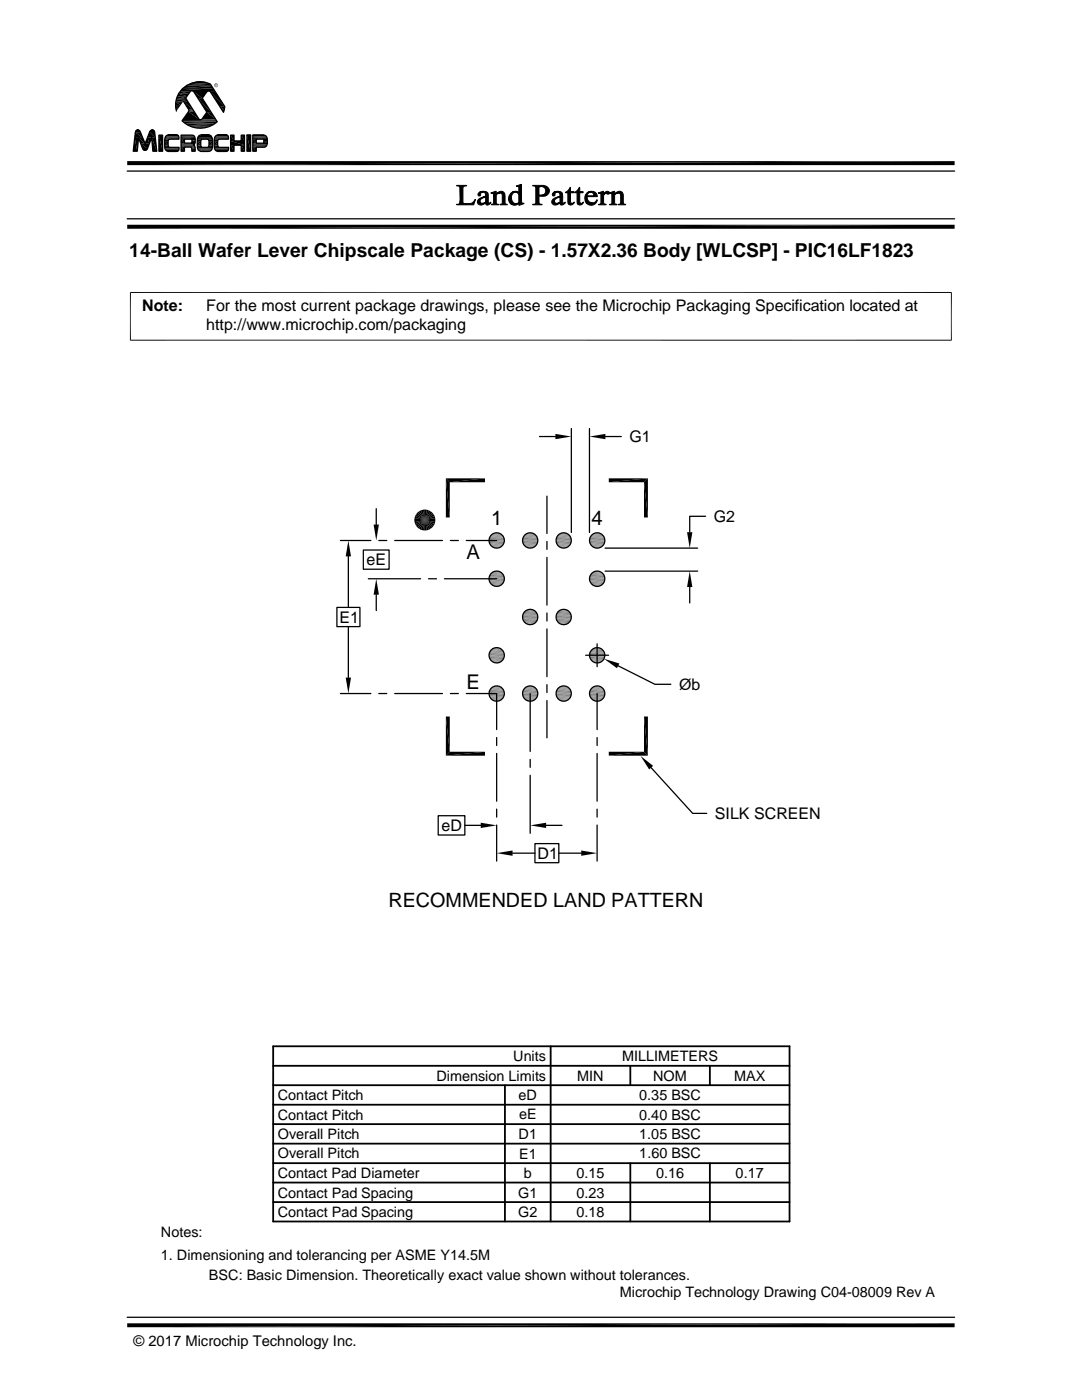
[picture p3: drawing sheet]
<svg xmlns="http://www.w3.org/2000/svg" width="216mm" height="279mm" viewBox="0 0 216 279" stroke-linecap="round" stroke-linejoin="round" font-family="sans-serif">
<g fill="#808080">
<path d="M118.7 106.4h.9z"/>
<path d="M119 106.3l.6 .1z"/>
<path d="M112.1 106.4h.8z"/>
<path d="M112.3 106.3l.6 .1z"/>
<path d="M105.4 106.4h.8z"/>
<path d="M105.6 106.3l.6 .1z"/>
<path d="M98.7 106.4h.8z"/>
<path d="M99 106.3l.5 .1z"/>
<path d="M118.5 106.5l.2-.1 1.1 .1z"/>
<path d="M118.7 106.4l1.1 .1z"/>
<path d="M111.8 106.5l.3-.1 1.1 .1z"/>
<path d="M112.1 106.4l1.1 .1z"/>
<path d="M105.1 106.5l.3-.1 1.1 .1z"/>
<path d="M105.4 106.4l1.1 .1z"/>
<path d="M98.4 106.5l.3-.1 1.1 .1z"/>
<path d="M98.7 106.4l1.1 .1z"/>
<path d="M118.2 106.6l.3-.1 1.6 .1z"/>
<path d="M118.5 106.5h1.3l.3 .1z"/>
<path d="M111.5 106.6l.3-.1 1.6 .1z"/>
<path d="M111.8 106.5h1.4l.2 .1z"/>
<path d="M104.9 106.6l.2-.1 1.6 .1z"/>
<path d="M105.1 106.5h1.4l.2 .1z"/>
<path d="M98.2 106.6l.2-.1 1.6 .1z"/>
<path d="M98.4 106.5h1.4l.2 .1z"/>
</g>
<path d="M98 109h2.2M98 106.7h2.2M104.7 106.7h2.2M104.7 109h2.2M111.4 109h2.2M111.4 106.7h2.2M118 109h2.3M118 106.7h2.3" fill="none" stroke="#808080" stroke-width=".2"/>
<path d="M97.8 106.9h2.6M104.5 106.9h2.6M111.2 106.9h2.6M117.9 106.9h2.6" fill="none" stroke="#808080" stroke-width=".23"/>
<path d="M97.6 107.4h3M97.7 108.5h2.8M97.7 107.2h2.8M104.3 107.4h3M104.4 108.5h2.8M104.4 107.2h2.8M111 107.4h3M111.1 107.2h2.8M111.1 108.5h2.8M117.7 107.4h3M117.7 107.2h2.9M117.7 108.5h2.9" fill="none" stroke="#808080" stroke-width=".25"/>
<path d="M97.6 107.7h3M104.3 107.7h3M111 107.7h3M117.6 107.7h3.1" fill="none" stroke="#808080" stroke-width=".3"/>
<path d="M97.6 108h3M97.6 108.3h3M104.3 108h3M104.3 108.3h3M111 108h3M111 108.3h3M117.6 108h3.1M117.7 108.3h3" fill="none" stroke="#808080" stroke-width=".28"/>
<path d="M97.8 108.8h2.6M104.5 108.8h2.6M111.2 108.8h2.6M117.9 108.8h2.6" fill="none" stroke="#808080" stroke-width=".21"/>
<g fill="#808080">
<path d="M118.2 109.1l1.6 .1h-1.3z"/>
<path d="M118.2 109.1h1.9l-.3 .1z"/>
<path d="M111.5 109.1l1.7 .1h-1.4z"/>
<path d="M111.5 109.1h1.9l-.2 .1z"/>
<path d="M104.9 109.1l1.6 .1h-1.4z"/>
<path d="M104.9 109.1h1.8l-.2 .1z"/>
<path d="M98.2 109.1l1.6 .1h-1.4z"/>
<path d="M98.2 109.1h1.8l-.2 .1z"/>
<path d="M118.5 109.2l1.1 .1z"/>
<path d="M118.5 109.2h1.3l-.2 .1z"/>
<path d="M111.8 109.2l1.1 .1z"/>
<path d="M111.8 109.2h1.4l-.3 .1z"/>
<path d="M105.1 109.2l1.1 .1z"/>
<path d="M105.1 109.2h1.4l-.3 .1z"/>
<path d="M98.4 109.2l1.1 .1z"/>
<path d="M98.4 109.2h1.4l-.3 .1z"/>
<path d="M118.7 109.3l.6 .1z"/>
<path d="M118.7 109.3h.9z"/>
<path d="M112.1 109.3l.5 .1z"/>
<path d="M112.1 109.3h.8z"/>
<path d="M105.4 109.3l.5 .1z"/>
<path d="M105.4 109.3h.8z"/>
<path d="M98.7 109.3l.6 .1z"/>
<path d="M98.7 109.3h.8z"/>
<path d="M118.7 114h.9z"/>
<path d="M119 114h.6z"/>
<path d="M98.7 114h.8z"/>
<path d="M99 114h.5z"/>
<path d="M118.5 114.1l.2-.1 1.1 .1z"/>
<path d="M118.7 114l1.1 .1z"/>
<path d="M98.4 114.1l.3-.1 1.1 .1z"/>
<path d="M98.7 114l1.1 .1z"/>
<path d="M118.2 114.3l.3-.2 1.6 .2z"/>
<path d="M118.5 114.1h1.3l.3 .2z"/>
<path d="M98.2 114.3l.2-.2 1.6 .2z"/>
<path d="M98.4 114.1h1.4l.2 .2z"/>
</g>
<path d="M98 116.6h2.2M98 114.4h2.2M118 116.6h2.3M118 114.4h2.3" fill="none" stroke="#808080" stroke-width=".2"/>
<path d="M97.8 114.6h2.6M117.9 114.6h2.6" fill="none" stroke="#808080" stroke-width=".23"/>
<path d="M97.6 115.1h3M97.7 116.2h2.8M97.7 114.8h2.8M117.7 115.1h3M117.7 114.8h2.9M117.7 116.2h2.9" fill="none" stroke="#808080" stroke-width=".25"/>
<path d="M97.6 115.4h3M117.6 115.4h3.1" fill="none" stroke="#808080" stroke-width=".3"/>
<path d="M97.6 115.6h3M97.6 115.9h3M117.6 115.6h3.1M117.7 115.9h3" fill="none" stroke="#808080" stroke-width=".28"/>
<path d="M97.8 116.4h2.6M117.9 116.4h2.6" fill="none" stroke="#808080" stroke-width=".21"/>
<g fill="#808080">
<path d="M118.2 116.7l1.6 .2h-1.3z"/>
<path d="M118.2 116.7h1.9l-.3 .2z"/>
<path d="M98.2 116.7l1.6 .2h-1.4z"/>
<path d="M98.2 116.7h1.8l-.2 .2z"/>
<path d="M118.5 116.9l1.1 .1z"/>
<path d="M118.5 116.9h1.3l-.2 .1z"/>
<path d="M98.4 116.9l1.1 .1z"/>
<path d="M98.4 116.9h1.4l-.3 .1z"/>
<path d="M118.7 117h.6z"/>
<path d="M118.7 117h.9z"/>
<path d="M98.7 117h.6z"/>
<path d="M98.7 117h.8z"/>
<path d="M112.1 121.7h.8z"/>
<path d="M112.3 121.6l.6 .1z"/>
<path d="M105.4 121.7h.8z"/>
<path d="M105.6 121.6l.6 .1z"/>
<path d="M111.8 121.8l.3-.1 1.1 .1z"/>
<path d="M112.1 121.7l1.1 .1z"/>
<path d="M105.1 121.8l.3-.1 1.1 .1z"/>
<path d="M105.4 121.7l1.1 .1z"/>
<path d="M111.5 121.9l.3-.1 1.6 .1z"/>
<path d="M111.8 121.8h1.4l.2 .1z"/>
<path d="M104.9 121.9l.2-.1 1.6 .1z"/>
<path d="M105.1 121.8h1.4l.2 .1z"/>
</g>
<path d="M104.7 122h2.2M104.7 124.3h2.2M111.4 124.3h2.2M111.4 122h2.2" fill="none" stroke="#808080" stroke-width=".2"/>
<path d="M104.4 123.8h2.8M104.4 122.5h2.8M104.5 124h2.6M104.5 122.2h2.6M111.1 122.5h2.8M111.1 123.8h2.8M111.2 124h2.6M111.2 122.2h2.6" fill="none" stroke="#808080" stroke-width=".23"/>
<path d="M104.3 123h3M104.3 122.7h3M104.3 123.6h3M111 123h3M111 123.6h3M111 122.7h3" fill="none" stroke="#808080" stroke-width=".28"/>
<path d="M104.3 123.3h3M111 123.3h3" fill="none" stroke="#808080" stroke-width=".3"/>
<g fill="#808080">
<path d="M111.5 124.4l1.7 .1h-1.4z"/>
<path d="M111.5 124.4h1.9l-.2 .1z"/>
<path d="M104.9 124.4l1.6 .1h-1.4z"/>
<path d="M104.9 124.4h1.8l-.2 .1z"/>
<path d="M111.8 124.5l1.1 .1z"/>
<path d="M111.8 124.5h1.4l-.3 .1z"/>
<path d="M105.1 124.5l1.1 .1z"/>
<path d="M105.1 124.5h1.4l-.3 .1z"/>
<path d="M112.1 124.6l.5 .1z"/>
<path d="M112.1 124.6h.8z"/>
<path d="M105.4 124.6l.5 .1z"/>
<path d="M105.4 124.6h.8z"/>
<path d="M118.7 129.3h.9z"/>
<path d="M119 129.3h.6z"/>
<path d="M98.7 129.3h.8z"/>
<path d="M99 129.3h.5z"/>
<path d="M118.5 129.4l.2-.1 1.1 .1z"/>
<path d="M118.7 129.3l1.1 .1z"/>
<path d="M98.4 129.4l.3-.1 1.1 .1z"/>
<path d="M98.7 129.3l1.1 .1z"/>
<path d="M118.2 129.6l.3-.2 1.6 .2z"/>
<path d="M118.5 129.4h1.3l.3 .2z"/>
<path d="M98.2 129.6l.2-.2 1.6 .2z"/>
<path d="M98.4 129.4h1.4l.2 .2z"/>
</g>
<path d="M98 131.9h2.2M98 129.7h2.2M118 131.9h2.3M118 129.7h2.3" fill="none" stroke="#808080" stroke-width=".2"/>
<path d="M97.8 129.9h2.6M117.9 129.9h2.6" fill="none" stroke="#808080" stroke-width=".21"/>
<path d="M97.6 131.2h3M97.7 131.4h2.8M97.7 130.1h2.8M117.7 131.2h3M117.7 130.1h2.9M117.7 131.4h2.9" fill="none" stroke="#808080" stroke-width=".25"/>
<path d="M97.6 130.6h3M97.6 130.4h3M117.6 130.6h3.1M117.7 130.4h3" fill="none" stroke="#808080" stroke-width=".28"/>
<path d="M97.6 130.9h3M117.6 130.9h3.1" fill="none" stroke="#808080" stroke-width=".3"/>
<path d="M97.8 131.7h2.6M117.9 131.7h2.6" fill="none" stroke="#808080" stroke-width=".23"/>
<g fill="#808080">
<path d="M118.2 132l1.6 .1h-1.3z"/>
<path d="M118.2 132h1.9l-.3 .1z"/>
<path d="M98.2 132l1.6 .1h-1.4z"/>
<path d="M98.2 132h1.8l-.2 .1z"/>
<path d="M118.5 132.1l1.1 .1z"/>
<path d="M118.5 132.1h1.3l-.2 .1z"/>
<path d="M98.4 132.1l1.1 .1z"/>
<path d="M98.4 132.1h1.4l-.3 .1z"/>
<path d="M118.7 132.2l.6 .1z"/>
<path d="M118.7 132.2h.9z"/>
<path d="M98.7 132.2l.6 .1z"/>
<path d="M98.7 132.2h.8z"/>
<path d="M118.7 136.9h.9z"/>
<path d="M119 136.9h.6z"/>
<path d="M112.1 136.9h.8z"/>
<path d="M112.3 136.9h.6z"/>
<path d="M105.4 136.9h.8z"/>
<path d="M105.6 136.9h.6z"/>
<path d="M98.7 136.9h.8z"/>
<path d="M99 136.9h.5z"/>
<path d="M118.5 137.1l.2-.2 1.1 .2z"/>
<path d="M118.7 136.9l1.1 .2z"/>
<path d="M111.8 137.1l.3-.2 1.1 .2z"/>
<path d="M112.1 136.9l1.1 .2z"/>
<path d="M105.1 137.1l.3-.2 1.1 .2z"/>
<path d="M105.4 136.9l1.1 .2z"/>
<path d="M98.4 137.1l.3-.2 1.1 .2z"/>
<path d="M98.7 136.9l1.1 .2z"/>
<path d="M118.2 137.2l.3-.1 1.6 .1z"/>
<path d="M118.5 137.1h1.3l.3 .1z"/>
<path d="M111.5 137.2l.3-.1 1.6 .1z"/>
<path d="M111.8 137.1h1.4l.2 .1z"/>
<path d="M104.9 137.2l.2-.1 1.6 .1z"/>
<path d="M105.1 137.1h1.4l.2 .1z"/>
<path d="M98.2 137.2l.2-.1 1.6 .1z"/>
<path d="M98.4 137.1h1.4l.2 .1z"/>
</g>
<path d="M98 139.5h2.2M98 137.3h2.2M104.7 137.3h2.2M104.7 139.5h2.2M111.4 139.5h2.2M111.4 137.3h2.2M118 139.5h2.3M118 137.3h2.3" fill="none" stroke="#808080" stroke-width=".2"/>
<path d="M97.8 137.5h2.6M104.5 137.5h2.6M111.2 137.5h2.6M117.9 137.5h2.6" fill="none" stroke="#808080" stroke-width=".21"/>
<path d="M97.6 138.8h3M97.7 139.1h2.8M97.7 137.7h2.8M104.3 138.8h3M104.4 139.1h2.8M104.4 137.7h2.8M111 138.8h3M111.1 137.7h2.8M111.1 139.1h2.8M117.7 138.8h3M117.7 137.7h2.9M117.7 139.1h2.9" fill="none" stroke="#808080" stroke-width=".25"/>
<path d="M97.6 138.3h3M97.6 138h3M104.3 138.3h3M104.3 138h3M111 138.3h3M111 138h3M117.6 138.3h3.1M117.7 138h3" fill="none" stroke="#808080" stroke-width=".28"/>
<path d="M97.6 138.6h3M104.3 138.6h3M111 138.6h3M117.6 138.6h3.1" fill="none" stroke="#808080" stroke-width=".3"/>
<path d="M97.8 139.3h2.6M104.5 139.3h2.6M111.2 139.3h2.6M117.9 139.3h2.6" fill="none" stroke="#808080" stroke-width=".23"/>
<g fill="#808080">
<path d="M118.2 139.6l1.6 .2h-1.3z"/>
<path d="M118.2 139.6h1.9l-.3 .2z"/>
<path d="M111.5 139.6l1.7 .2h-1.4z"/>
<path d="M111.5 139.6h1.9l-.2 .2z"/>
<path d="M104.9 139.6l1.6 .2h-1.4z"/>
<path d="M104.9 139.6h1.8l-.2 .2z"/>
<path d="M98.2 139.6l1.6 .2h-1.4z"/>
<path d="M98.2 139.6h1.8l-.2 .2z"/>
<path d="M118.5 139.8l1.1 .1z"/>
<path d="M118.5 139.8h1.3l-.2 .1z"/>
<path d="M111.8 139.8l1.1 .1z"/>
<path d="M111.8 139.8h1.4l-.3 .1z"/>
<path d="M105.1 139.8l1.1 .1z"/>
<path d="M105.1 139.8h1.4l-.3 .1z"/>
<path d="M98.4 139.8l1.1 .1z"/>
<path d="M98.4 139.8h1.4l-.3 .1z"/>
<path d="M118.7 139.9h.6z"/>
<path d="M118.7 139.9h.9z"/>
<path d="M112.1 139.9h.5z"/>
<path d="M112.1 139.9h.8z"/>
<path d="M105.4 139.9h.5z"/>
<path d="M105.4 139.9h.8z"/>
<path d="M98.7 139.9h.6z"/>
<path d="M98.7 139.9h.8z"/>
</g>
<g fill="none" stroke="#000" stroke-width=".25">
<path d="M37.3 16.9h4.8M38.1 18.2l.3-.1 .3 .2 2.6 4.1-1.2 1.5-.4-.2-2.7-4.1zM25.4 34.1h165.1M27.1 26.1a.5 .5 0 0 1 .5-.2 .5 .5 0 0 1 .4 .4l1 2.4 .9-2.4a.5 .5 0 0 1 .5-.4 .5 .5 0 0 1 .5 .5l.4 3.8h-.8l-.2-2.7-.9 2.2a.52 .52 0 0 1-.5 .3 .52 .52 0 0 1-.4-.3l-.9-2.2-.2 2.7h-.8zM31.7 27h.7v3.2h-.7zM33 27.3a1.95 1.95 0 0 1 1.8-.3l.5-.1a.56 .56 0 0 1 .4 .9h-2l-.2 .4 .1 1.1 .2 .1h1.9v.2v.4l-.3 .2h-1.8a.98 .98 0 0 1-.7-1.1v-1.1zM36.1 27h2.5a1.44 1.44 0 0 1 .1 1.9h-.1a.61 .61 0 0 1 .3 .7v.6h-.6l-.1-.8h-1.4v.8h-.7zM36.6 20.2l1 1.6 .1 .4-1.4 1.9a5.2 5.2 0 0 0 7 .2l-2.9-4.7 1-1.4h.5l2.7 4.2 .3-1.1-2.9-4.5a4.8 4.8 0 0 0-5.1 .5 4.8 4.8 0 0 0-1.7 4.9M36.8 27.8h1.3l.2 .1v.5l-.2 .2h-1.3zM37.5 25.1h4.9M39.6 27.2l.3-.2 1.7-.1a.91 .91 0 0 1 .8 1.1v1.1a1 1 0 0 1-.7 1.1l-1.9-.1-.4-.4v-.6a2.63 2.63 0 0 1 .2-1.9zM40.1 27.9l.3-.1 1.2 .1 .1 .3-.1 1.1-.2 .1-1.2-.1-.1-.4z"/>
<path d="M42.9 27.3a1.95 1.95 0 0 1 1.8-.3l.5-.1a.56 .56 0 0 1 .4 .9l-2 .1-.2 .3 .1 1.1 .2 .1h1.9v.2v.4l-.3 .2h-1.8a.98 .98 0 0 1-.8-1.1v-1.1zM46 27h.7v1.1h1.4v-1.1h.7v3.2h-.7v-1.2h-1.4v1.2h-.7zM49.3 27h.7v3.2h-.7zM49.3 27h.7M50.4 27h2.3a1.07 1.07 0 0 1 .6 1.3v.6l-.3 .4-1.9 .1v.8h-.7zM51.1 27.8h1.4l.1 .7-1.5 .1zM25.4 43.7h165.1M107.7 87.1h3.1M109.1 99v7.5M114 85.5v20.8M117.6 85.5v20.8M120.8 87.1h3.2"/>
<path d="M67.9 107.9h6.1M69.5 111v10.2M72.5 109.8h5.1v3.8h-5.1zM73.5 115.5h10.4M75.1 101.5v3.2M75.1 118.7v3.2M75.6 107.9h1.6M78.8 107.9h9.5M85.5 115.5h1.6M88.7 115.5h10.4M89.9 107.9h1.6M93 107.9h6.1"/>
<path d="M109.1 108.1v1.5M109.1 111.2v9.6M120.7 114h18.5M120.7 109.4h18.5M137.6 117.2v3.1M140.8 103h-3.2v3.2M67.2 121.2h4.6v3.9h-4.6zM67.9 138.4h6.1M69.5 125.1v10.1M75.6 138.4h1.6M78.8 138.4h9.5M89.9 138.4h1.6"/>
<path d="M93 138.4h6.1v7.2M105.8 138.4v11.6M109.1 122.3v1.6M109.1 125.5v9.5M109.1 136.6v1.6M109.1 139.8v7.5M116.9 130.8h4.5M119.1 138.4v7.2M119.1 128.5v4.6M123.4 132.9l7.3 3.7h3.2M99.1 147.2v1.6M99.1 150.4v9.5"/>
<path d="M105.8 151.6v1.5M105.8 154.7v11.6M119.1 147.2v1.6M119.1 150.4v9.5M129.9 153.2l8.3 9.1h2.8M87.4 162.8h5.4v3.8h-5.4zM92.8 164.7h3.1M99.1 161.5v1.6M99.1 164.7v7.2M102.3 170.3h4.4M106.7 168.4h4.8v3.8h-4.8zM109 164.7h3.1"/>
<path d="M111.5 170.3h4.5M119.1 161.5v1.6M119.1 164.7v7.2M25.4 262.9h165.1"/>
<circle cx="99.1" cy="115.5" r="1.53"/>
<circle cx="99.1" cy="107.9" r="1.53"/>
<circle cx="105.8" cy="107.9" r="1.53"/>
<circle cx="112.5" cy="107.9" r="1.53"/>
<circle cx="119.2" cy="115.5" r="1.53"/>
<circle cx="119.2" cy="107.9" r="1.53"/>
<circle cx="99.1" cy="130.8" r="1.53"/>
<circle cx="99.1" cy="138.4" r="1.53"/>
<circle cx="105.8" cy="123.1" r="1.53"/>
<circle cx="105.8" cy="138.4" r="1.53"/>
<circle cx="112.5" cy="123.1" r="1.53"/>
<circle cx="112.5" cy="138.4" r="1.53"/>
<circle cx="119.2" cy="138.4" r="1.53"/>
<circle cx="119.2" cy="130.8" r="1.53"/>
</g>
<g fill="none" stroke="#000" stroke-width=".2">
<path d="M35.9 18.2h2.1M36 18.2h2M37.8 16.8h4.2M37.9 16.6h4M38.2 18.1l-2.2 .1M38.4 16.5h3M38.4 16.5h2.9M38.5 18.2h3M38.5 18.2h2.9M38.6 18.3h2.7M38.7 18.3h2.6M42.8 18.1h-6.8"/>
<path d="M32.9 27.7h2.8M32.9 29.5h2.8M32.9 27.5h2.8M32.9 27.6h2.8M32.9 29.6h2.8M32.9 29.7h2.8M32.9 27.4h2.8M33 27.3h2.7M33 29.8h2.7M33 29.9h2.7M33 27.2h2.7M33.1 27.2h2.5"/>
<path d="M33.1 30h2.6M33.1 27.1h2.5M33.2 27.1h2.4M33.3 30.1h2.3M33.3 27h2.2M33.4 30.2h2.1M35.6 27l-2.4 .1M35.6 30.1h-2.4M36.1 27h2.5M36.1 27.1h2.6M36.1 27.2h2.7M36.1 27.3h2.8"/>
<path d="M36.1 27.5h2.8M36.1 28.6h2.8M36.1 28.7h2.8M36.1 28.8h2.7M36.1 28.9l2.6 .1M36.1 29h2.7M36.1 29.1h2.8M36.1 29.2h2.8M36.1 29.3h2.8M36.3 24h6.9M36.3 24.2h7M36.4 24.3h6.9"/>
<path d="M36.5 23.9h6.6M36.5 23.9h3.3M36.5 23.8h3.3M36.9 24.6h6M37.5 25h4.9M38 25.3h3.8M38.7 25.5h2.5M38.7 28.9h-2.6M39.4 27.6h3M39.4 27.7h3M39.4 29.5h3M39.4 29.6h3"/>
<path d="M39.4 29.7h2.9M39.4 27.5h2.9M39.5 29.8h2.8M39.5 27.3h2.8M39.5 27.3h2.7M39.5 29.9h2.7M39.6 27.2h2.6M39.6 30h2.6M39.6 27.1h2.5M39.7 30.1h2.4M39.7 27.1h2.4M39.8 27h2.2"/>
<path d="M39.8 30.1h2.2M40.1 23.9h3M40.3 23.8h2.7M42.8 29.5h2.8M42.8 27.7h2.8M42.8 27.5h2.8M42.8 27.6h2.8M42.8 29.6h2.8M42.8 29.7h2.8M42.8 27.4h2.8M42.9 27.3h2.7M42.9 29.8h2.7"/>
<path d="M42.9 29.9h2.7M42.9 27.2h2.7M43 27.2h2.5M43 30h2.6M43 27.1h2.5M43.1 27.1h2.4M43.2 30.1h2.2M43.2 27h2.2M43.3 30.2h2M45.5 27l-2.4 .1M45.5 30.1h-2.4M50.4 27h2.5"/>
<path d="M50.4 27h2.6M50.4 27.1h2.7M50.4 27.2h2.8M50.4 27.3h2.8M50.4 27.4h2.9M50.4 27.7h2.9M50.4 28.6h2.9M50.4 28.9h2.9M50.4 29.1h2.8M50.4 29.2h2.7M50.4 29.3h2.7M50.4 29.3h2.6"/>
<path d="M50.4 29.4h2.5M26 58.3v9.7M189.8 58.3v9.7M189.9 58.4h-164M25.9 67.9h164"/>
</g>
<g fill="none" stroke="#000" stroke-width=".36">
<path d="M36.1 17.9h6.7M54.5 212.7h103M54.5 208.8h103v35h-103zM54.5 216.6h103M100.8 216.6v27.2M109.9 208.8v35M125.8 212.7v3.9M141.6 212.7v3.9M54.5 236h103M54.5 239.9h103M54.5 224.3h103M54.5 220.5h103"/>
<path d="M54.5 228.2h103M54.5 232.1h103M125.8 232.1v11.7M141.6 232.1v11.7"/>
</g>
<g fill="#000">
<path d="M35.3 19.6l1.9 .2h-2zM35.3 19.6h1.7l.2 .2zM35.4 19.2l1.6 .4h-1.7zM35.4 19.2h1.9l-.3 .4zM35.6 18.7l1.7 .5h-1.9zM35.6 18.7h2.1l-.4 .5zM38.7 18.3l1.7 1.3h-.9zM38.7 18.3h2.6l-.9 1.3zM39 16.4h1.8zM39.5 19.6l2.6 2.8h-.8zM39.5 19.6h.9l1.7 2.8zM39 16.4h1.7z"/>
<path d="M39.6 16.3l1.1 .1zM39.6 16.3h.6zM41.6 18.1h1.2zM41.7 18.1h1.1zM41.8 18.1l1.1 .1zM41.9 18.2h1zM41.9 18.2l1 .1zM42 18.3l2.9 3h-1zM42 18.3h.9l2 3zM42.8 17v.2zM42.8 16.9v.1zM42.8 17.2l.1 .1z"/>
<path d="M42.9 16.7l-.1 .2zM42.8 17l.1-.1zM42.9 17.1v.2zM42.9 17.3l.1 .1zM42.8 16.9l.1-.1zM42.9 17.2l.1 .2zM42.9 16.7h.1zM43 17.3l.1 .1zM43 16.7l.1-.1zM43 16.7h.1zM43.1 17.3l.2 .1zM43.1 16.6l.1 .1z"/>
<path d="M43.2 17.3h.2zM43.1 16.6l.2 .1zM43.3 16.7v.1zM43.4 17.1l-.1 .1zM43.3 17.2h.2zM43.4 16.7v.2zM43.4 17v.1zM43.4 16.9v.1zM43.5 17l-.1 .1zM43.5 16.9v.1zM25.4 32.2h165.1l-165.1 .8zM25.4 33l165.1-.8v.8z"/>
<path d="M26.9 27.5h.7zM26.9 27.5l.5 2.7h-.8zM26.9 27.5h.7l-.2 2.7zM27 26.4l1.5 1.1h-1.6zM27 26.4h1l.5 1.1zM27 26.3l1 .1zM27 26.3h1zM27.1 26.2h.8zM27.1 26.2l.9 .1zM27.1 26.1h.8zM27.1 26.1l.8 .1h-.8zM27.1 26.1l.8 .1z"/>
<path d="M27.2 26.1h.7zM27.2 26.1h.6zM27.2 26h.5zM27.2 26l.6 .1zM27.3 26h.4zM27.4 25.9h.2zM27.4 25.9l.3 .1zM27.5 25.9h.1zM27.6 27.5h.9zM27.6 27.5l1.4 1.2h-.9zM27.6 27.5h.9l.5 1.2zM28.1 28.7l1.3 1h-.9z"/>
<path d="M28.1 28.7h1.7l-.4 1zM28.5 29.7h.9zM28.5 29.7l.9 .1zM28.5 29.8h.9zM28.5 29.8h.8zM28.6 29.8h.7zM28.6 29.8l.7 .1zM28.6 29.9h.7zM28.6 29.9l.6 .1zM28.7 30h.5zM28.7 30h.4zM28.8 30h.3z"/>
<path d="M28.8 30h.2zM29.4 27.5l.4 1.2h-.8zM29.4 27.5h.9l-.5 1.2zM29.9 26.4l1.1 1.1h-1.6zM29.9 26.4h1l.1 1.1zM29.9 26.3h.9zM29.9 26.3l1 .1zM29.9 26.2h.9zM29.9 26.2l.9 .1zM30 26.1h.8zM30 26.1l.8 .1zM30.1 26.1h.7z"/>
<path d="M30.1 26l.6 .1zM30.1 26h.6zM30.1 26h.5zM30.2 26h.4zM30.3 27.5l1 2.7h-.8zM30.3 27.5h.7l.3 2.7zM30.2 26h.3zM30.3 26h.2zM30.3 25.9l.2 .1zM30.3 25.9h.2zM31.7 27l.7 3.2h-.7zM31.7 27h.7v3.2z"/>
<path d="M32.9 28h.7zM32.9 28l.7 .1zM32.9 28.1l.6 .1h-.6zM32.9 28.1h.7l-.1 .1zM32.9 28.2l.6 .7h-.6zM32.9 28.2h.6v.7zM32.9 28.9l.7 .1h-.7zM32.9 28.9h.6l.1 .1zM32.9 29l.7 .1zM32.9 29.1h.7zM32.9 29.1l.7 .1zM32.9 29.2l.7 .1z"/>
<path d="M32.9 27.8h1zM32.9 27.8h.9zM32.9 27.8h.8zM32.9 27.8l.8 .1zM32.9 27.9h.7zM32.9 27.9h.8zM32.9 27.9l.7 .1zM32.9 29.3h.8zM32.9 29.3l.9 .1zM32.9 29.4h.9zM33.4 30.2h2zM33.5 27h2z"/>
<path d="M33.5 27h1.9zM33.5 26.9l1.9 .1zM33.5 30.2h1.7zM33.5 30.2h1.9zM33.5 26.9h1.8zM33.6 30.2h1.6zM33.6 30.2h1.3zM33.6 26.9h1.7zM35 21l.6 .6h-.5zM35 21h1l-.4 .6zM35.1 20.4l.9 .6h-1zM35.1 20.4h1.4l-.5 .6z"/>
<path d="M35.1 21.6l.1 .5zM35.1 21.6h.5l-.4 .5zM35.1 20.2l1.4 .2h-1.4zM35.1 20.2h1.5l-.1 .2zM36.1 27.8l.7 .8h-.7zM36.1 27.8h.7v.8zM36.1 29.4l.7 .8h-.7zM36.1 29.4h.7v.8zM36.6 20.2l1.9 1.6h-.9zM36.6 20.2h.8l1.1 1.6zM37.6 22.3l2.1 1.4h-3.1zM37.6 22.3h1.2l.9 1.4z"/>
<path d="M37.6 21.8l.9 .1zM37.7 21.9l.8 .1zM37.7 22.2l1.1 .1zM37.7 22h.9zM37.7 22.2h1zM37.7 22l1 .1zM37.7 22.1l1 .1zM38.1 27.8h.8zM38.1 29.4h.8zM38.1 28.6h.8zM38.2 28.5h.7zM38.2 29.4h.7z"/>
<path d="M38.2 27.8h.7zM38.2 29.4l.7 .1zM38.2 27.8l.7 .1zM38.2 29.5l.7 .1zM38.2 27.9h.7zM38.2 29.6h.7zM38.3 27.9l.6 .1zM38.3 28.4l.6 .1zM38.3 29.6l.6 .1zM38.3 29.7l.6 .5h-.6zM38.3 29.7h.6v.5zM38.3 28h.6z"/>
<path d="M38.3 28l.6 .1zM38.3 28.3h.6zM38.3 28.3l.6 .1zM38.3 28.4h.6zM38.3 28.1l.6 .1h-.6zM38.3 28.1h.6v.1zM38.3 28.2l.6 .1zM38.7 25.4l1.9 .1zM39.3 25.5h1.3zM39.4 27.9l.7 .1zM39.4 27.9h.8zM39.4 28h.7z"/>
<path d="M39.4 28l.7 .1zM39.4 28.1l.7 .1h-.7zM39.4 28.1h.7v.1zM39.4 28.2l.7 .7h-.7zM39.4 28.2h.7v.7zM39.4 28.9l.7 .1h-.7zM39.4 28.9h.7v.1zM39.4 29l.7 .1zM39.4 29.1h.7zM39.4 29.1l.7 .1zM39.4 29.2l.8 .1zM39.4 29.3h.8z"/>
<path d="M39.4 27.8h1zM39.4 27.8h.9zM39.4 27.8h.8zM39.4 27.8l.8 .1zM39.4 29.3l.9 .1zM39.4 29.4h1zM39.9 27h2zM39.9 30.2h1.8zM39.9 30.2h1.9zM39.9 27h1.9zM40 26.9l1.8 .1zM40 26.9h1.8z"/>
<path d="M40.1 26.9h1.7zM40.1 30.2h1.3zM40.1 30.2h1.6zM40.1 26.9h1.6zM41.3 22.4l1.7 1.3h-2.7zM41.3 22.4h.8l.9 1.3zM41.3 27.8h1.1zM41.4 27.8h1zM41.5 27.8h.9zM41.4 29.4h1zM41.5 29.4h.9zM41.5 27.8l.9 .1z"/>
<path d="M41.5 29.3l.9 .1zM41.5 29.3h.9zM41.6 27.9h.8zM41.6 29.3h.8zM41.6 27.9l.8 .1zM41.6 28h.8zM41.7 28h.7zM41.7 28l.7 .1zM41.7 29.2l.7 .1zM41.7 28.1l.7 .1h-.7zM41.7 28.1h.7v.1zM41.7 29l.7 .1z"/>
<path d="M41.7 29.1h.7zM41.7 29.1l.7 .1zM41.7 28.2l.7 .7h-.7zM41.7 28.2h.7v.7zM41.7 28.9l.7 .1h-.7zM41.7 28.9h.7v.1zM42.7 28h.8zM42.7 28l.8 .1zM42.7 28.1l.7 .1h-.7zM42.7 28.1h.8l-.1 .1zM42.7 28.2l.7 .7h-.7zM42.7 28.2h.7v.7z"/>
<path d="M42.7 28.9l.8 .1h-.8zM42.7 28.9h.7l.1 .1zM42.7 29l.8 .1zM42.7 29.1h.8zM42.7 29.1l.8 .1zM42.7 29.2l.8 .1zM42.8 27.8h.9zM42.8 27.8h1zM42.8 27.8h.8zM42.8 27.8l.8 .1zM42.8 27.9h.7zM42.8 27.9h.8z"/>
<path d="M42.8 27.9l.7 .1zM42.8 29.3h.8zM42.8 29.3l.8 .1zM42.8 29.4h.9zM43.3 30.2h2zM43.3 27h2zM43.4 26.9l1.9 .1zM43.4 30.2h1.7zM43.4 30.2h1.9zM43.4 26.9h1.8zM43.5 30.2h1.6zM43.5 30.2h1.3z"/>
<path d="M43.5 26.9h1.7zM43.9 21.3l.9 .6h-.6zM43.9 21.3h1l-.1 .6zM44.2 21.9l.4 .5zM44.2 21.9h.6l-.2 .5zM46 27l.7 1.1h-.7zM46 27h.7v1.1zM46 28.1l2.8 .9h-2.8zM46 28.1h2.8v.9zM46 29l.7 1.2h-.7zM46 29h.7v1.2zM48.1 27l.7 1.1h-.7z"/>
<path d="M48.1 27h.7v1.1zM48.1 29l.7 1.2h-.7zM48.1 29h.7v1.2zM49.3 27l.7 3.2h-.7zM49.3 27h.7v3.2zM50.4 27.8l.7 .8h-.7zM50.4 27.8h.7v.8zM50.4 29.4l.7 .8h-.7zM50.4 29.4h.7v.8zM52.4 27.8h.9zM52.5 27.8h.8zM52.5 28.6h.8z"/>
<path d="M52.6 27.8l.7 .1zM52.6 28.5l.7 .1zM52.6 27.9l.7 .1zM52.6 28.5h.7zM52.6 28.4l.7 .1zM52.6 28h.7zM52.6 28l.7 .3h-.7zM52.6 28h.7v.3zM52.6 28.3h.7zM52.6 28.3l.7 .1zM52.6 28.4h.7zM25.4 44.9h165.1l-165.1 .8z"/>
<path d="M25.4 45.7l165.1-.8v.8zM89 95.5h7.8l-7.1 .7zM89.7 96.2l7.1-.7v.7zM110.8 86.6l3.2 .5-3.2 .6zM117.6 87.1l3.2-.5v1.1zM121.5 95.5h7.8l-7.8 .7zM121.5 96.2l7.8-.7-.8 .7zM128.5 96.2l.8 7.1h-.8zM128.5 96.2l.8-.7v7.8zM69.5 107.9l.5 3.1h-1zM74.5 104.7h1.1l-.5 3.2zM75.1 115.5l.5 3.2h-1.1z"/>
<path d="M82.7 104.2l2.1-.4-2 .8zM82.8 103l2 .8-2.1-.4zM82.8 104.6l2-.8-1.8 1.1zM83 102.6l1.8 1.2-2-.8zM83 104.9l1.8-1.1-1.5 1.5zM83.3 102.3l1.5 1.5-1.8-1.2zM84.8 103.8l-1.2 1.7-.3-.2zM83.3 102.3l.3-.3 1.2 1.8zM84.8 103.8l-.8 1.9-.4-.2zM83.6 102l.4-.1 .8 1.9zM84.8 103.8l-.4 2-.4-.1zM84 101.9l.4-.2 .4 2.1z"/>
<path d="M84.8 103.8l.8 1.9-.4 .1zM85.2 101.7l.4 .2-.8 1.9zM84.8 103.8l1.1 1.7-.3 .2zM85.6 101.9l.3 .1-1.1 1.8zM84.8 103.8l1.5 1.5-.4 .2zM85.9 102l.4 .3-1.5 1.5zM84.8 103.8l1.7 1.1-.2 .4zM84.8 103.8l1.5-1.5 .2 .3zM84.8 103.8l1.9 .8-.2 .3zM84.8 103.8l1.7-1.2 .2 .4zM84.8 103.8l2 .4-.1 .4zM84.8 103.8l1.9-.8 .1 .4z"/>
<path d="M89 95.5l.7 7.8h-.7zM89 95.5l.7 .7v7.1zM137.6 114l.6 3.2h-1.1zM137.1 106.2h1.1l-.6 3.2zM69 135.2h1l-.5 3.2zM120.5 131.5l3.1 .9-.5 .9zM89 143l.7 7-.7 .8zM89 143h.7v7zM89 150.8l7.8-.8v.8zM89.7 150h7.1l-7.8 .8zM128.5 143l.8 7.8-.8-.8zM121.5 150h7l-7 .8z"/>
<path d="M128.5 143h.8v7.8zM121.5 150.8l7-.8 .8 .8zM127.8 150.9l2.5 1.9-.8 .8zM95.9 164.2l3.2 .5-3.2 .5zM99.1 170.3l3.2-.6v1.1zM105.8 164.7l3.2-.5v1zM116 169.7l3.1 .6-3.1 .5zM25.4 264.1h165.1l-165.1 .8zM25.4 264.9l165.1-.8v.8z"/>
</g>
<path d="M84.6 101.7v4.2M86.9 103.6h-4.2" fill="none" stroke="#000" stroke-width=".4"/>
<path d="M35.6 18.5h2.4M35.1 20h2.3M82.7 104h4.2M85 101.7v4.2" fill="none" stroke="#000" stroke-width=".42"/>
<g fill="#000" stroke="#000" stroke-width=".2">
<path d="M91.1 37h2l-.2 .1a.47 .47 0 0 0-.5 .5v2.7a.47 .47 0 0 0 .6 .3l-1.3 .1 .1-1.1v-2.1l-.1-.3z" fill-rule="evenodd"/>
<path d="M91.1 40.8l1.9-.2a1.67 1.67 0 0 0 1.9-.8l-.4 1.1h-3.4z" fill-rule="evenodd"/>
<path d="M95.7 38.4h.7l-.5 .1-.1 .6h-.2l-.2-.2z" fill-rule="evenodd"/>
<path d="M95.7 39.6l.7-.3h.5a1.08 1.08 0 0 0-1.1 1l.4 .3h.5a.94 .94 0 0 1-1.3 .1l-.1-.3v-.4z" fill-rule="evenodd"/>
<path d="M95.7 38.3a1.48 1.48 0 0 1 1.6 .2l.1 1.9 .1 .1 .3 .1-.5 .3h-.3l-.1-.4-.2-.1 .2-.1v-1h-.5a.48 .48 0 0 0 .5-.5 .48 .48 0 0 0-.5-.4z" fill-rule="evenodd"/>
<path d="M98 38.5l.3 .1z" fill-rule="evenodd"/>
<path d="M98 38.5l1-.3v.5h-.5z" fill-rule="evenodd"/>
<path d="M98.5 38.7l1.3-.2-.8 .4v1.7l.5 .3h-1.5l.4-.2 .1-.2z" fill-rule="evenodd"/>
<path d="M99.2 38.5a.85 .85 0 0 1 1-.3 .85 .85 0 0 1 .6 .9v1.5l.4 .3h-1.4l.4-.3v-1.7l-.2-.3z" fill-rule="evenodd"/>
<path d="M101.8 38.7l.4-.4 .6 .1a1.19 1.19 0 0 0-.8 1.1 1.19 1.19 0 0 0 1 1.1h-1.1a1.41 1.41 0 0 1-.1-1.9z" fill-rule="evenodd"/>
<path d="M102.2 38.3l.8-.1 .5 .2z" fill-rule="evenodd"/>
<path d="M103 37.1l.3 .1z" fill-rule="evenodd"/>
<path d="M103 37.1l1.1-.3v3.2v.5l.2 .1h-.8a1.15 1.15 0 0 1-1.6 0h1.2l.4-.2v-1.5l-.3-.5h.3v-1l-.1-.2z" fill-rule="evenodd"/>
<path d="M106.8 37.2h1.2l-.5 .1v1.6l1.6 .1-1.6 .1 .1 1.4 .6 .4h-1.9v-.1l.4-.1 .2-.3z" fill-rule="evenodd"/>
<path d="M106.3 37h1.8a1.12 1.12 0 0 1 1.3 .5 1.12 1.12 0 0 1-.3 1.5l-1-.1a.86 .86 0 0 0 .8-.8 .86 .86 0 0 0-.8-.9h-1.3z" fill-rule="evenodd"/>
<path d="M107.5 39.1h1.4z" fill-rule="evenodd"/>
<path d="M110.5 38.4h.7l-.4 .1-.1 .6h-.4a.45 .45 0 0 1 .2-.7z" fill-rule="evenodd"/>
<path d="M110.5 39.6l.8-.3h.4a1.1 1.1 0 0 0-1 1l.3 .3h.6a.95 .95 0 0 1-1.4 .1l-.1-.3 .1-.4z" fill-rule="evenodd"/>
<path d="M110.6 38.3l.2-.1a1.03 1.03 0 0 1 1.5 1.1v1.2l.4 .1a.66 .66 0 0 1-.9 .2l-.1-.3-.2-.1 .2-.1v-1h-.4l.4-.3a.55 .55 0 0 0-.5-.6z" fill-rule="evenodd"/>
<path d="M113.7 37.4l.1 .8h.7v.3h-.7v1.7l.1 .3 .2 .1h-.7l-.1-2.1h-.5v-.1l.6-.4z" fill-rule="evenodd"/>
<path d="M115.6 37.4h.1v.8h.7v.3h-.7v1.8l.3 .3h-.8l-.1-2.1h-.4v-.1l.5-.4z" fill-rule="evenodd"/>
<path d="M117.1 38.6l.3-.3 .5 .1a.75 .75 0 0 0-.8 .7h-.3z" fill-rule="evenodd"/>
<path d="M117.4 38.3a1.21 1.21 0 0 1 1.8 .9h-2.1a1.13 1.13 0 0 0 1.1 1.3h-1.2l-.3-.7 .1-.7h1.7a.62 .62 0 0 0-.6-.7z" fill-rule="evenodd"/>
<path d="M117 40.5h1.2a.89 .89 0 0 0 .9-.6h.1a1.25 1.25 0 0 1-.9 1 1.25 1.25 0 0 1-1.3-.4z" fill-rule="evenodd"/>
<path d="M119.4 38.5l.3 .1z" fill-rule="evenodd"/>
<path d="M119.4 38.5l1-.3v.6h.2l-.2 .2v1.4l.2 .3 .3 .2h-1.5l.5-.4v-1.7l-.1-.2z" fill-rule="evenodd"/>
<path d="M120.6 38.5l.3 .1-.5 .2z" fill-rule="evenodd"/>
<path d="M120.8 38.3a.38 .38 0 0 1 .6-.1 .38 .38 0 0 1 0 .6l-.8-.3z" fill-rule="evenodd"/>
<path d="M121.6 38.5l.3 .1z" fill-rule="evenodd"/>
<path d="M121.6 38.5l1-.3v.5h-.5l-.1-.1z" fill-rule="evenodd"/>
<path d="M122.1 38.7l1.3-.2-.8 .4 .1 1.7 .4 .3h-1.5l.5-.4z" fill-rule="evenodd"/>
<path d="M122.9 38.5l.3-.2a.76 .76 0 0 1 .8 0 .76 .76 0 0 1 .4 .6v1.7l.4 .3h-1.4l.4-.3v-1.8l-.4-.3z" fill-rule="evenodd"/>
<path d="M96.3 40.6l.6-.1z" fill-rule="evenodd"/>
<path d="M97.6 40.6l.3-.3-.1 .3z" fill-rule="evenodd"/>
<path d="M103.5 40.6l1-.1 .1 .1-1.1 .4z" fill-rule="evenodd"/>
<path d="M111.1 40.6l.6-.1z" fill-rule="evenodd"/>
<path d="M112.4 40.6l.4-.3-.1 .3z" fill-rule="evenodd"/>
<path d="M113.4 40.6h.9l.2-.2 .1 .1a.68 .68 0 0 1-1.2 .1z" fill-rule="evenodd"/>
<path d="M115.2 40.6h.9l.4-.2-.1 .1a.68 .68 0 0 1-1.2 .1z" fill-rule="evenodd"/>
</g>
<path d="M36.8 17.2h5.5" fill="none" stroke="#000" stroke-width=".34"/>
<path d="M36.4 17.5h6.2" fill="none" stroke="#000" stroke-width=".38"/>
<path d="M36.5 24.5h6.8" fill="none" stroke="#000" stroke-width=".32"/>
<path d="M37 24.8h5.9" fill="none" stroke="#000" stroke-width=".3"/>
<path d="M36.1 27.7h2.8M50.4 27.6h2.9" fill="none" stroke="#000" stroke-width=".21"/>
<path d="M50.4 28.7h2.9" fill="none" stroke="#000" stroke-width=".23"/>
<g font-size="4">
<text x="98" y="104.7">1</text>
<text x="118" y="104.7">4</text>
<text x="93.1" y="111.5">A</text>
<text x="93.1" y="137.5">E</text>
</g>
<text font-size="3.9" x="77.5" y="181.1">RECOMMENDED LAND PATTERN</text>
<text font-size="3.8" x="25.8" y="51.4">14-Ball Wafer Lever Chipscale Package (CS) - 1.57X2.36 Body [WLCSP] - PIC16LF1823</text>
<g font-size="3.2">
<text x="28.4" y="62.1">Note:</text>
<text x="41.1" y="62.1">For the most current package drawings, please see the Microchip Packaging Specification located at</text>
<text x="41.1" y="65.8">http://www.microchip.com/packaging</text>
<text x="125.6" y="88.2">G1</text>
<text x="142.4" y="104.2">G2</text>
<text x="73.2" y="112.8">eE</text>
<text x="67.7" y="124.3">E1</text>
<text x="135.5" y="137.7">Øb</text>
<text x="88.1" y="165.8">eD</text>
<text x="142.6" y="163.5">SILK SCREEN</text>
<text x="107.3" y="171.4">D1</text>
</g>
<g font-size="2.9">
<text x="87.1" y="215.7">Dimension Limits</text>
<text x="102.4" y="211.8">Units</text>
<text x="115.2" y="215.7">MIN</text>
<text x="124.1" y="211.8">MILLIMETERS</text>
<text x="130.3" y="215.7">NOM</text>
<text x="146.5" y="215.7">MAX</text>
<text x="55.4" y="219.6">Contact Pitch</text>
<text x="103.5" y="219.5">eD</text>
<text x="127.6" y="219.6">0.35 BSC</text>
<text x="55.4" y="223.4">Contact Pitch</text>
<text x="55.4" y="227.3">Overall Pitch</text>
<text x="103.5" y="227.3">D1</text>
<text x="103.6" y="223.4">eE</text>
<text x="127.6" y="227.3">1.05 BSC</text>
<text x="127.6" y="223.4">0.40 BSC</text>
<text x="55.4" y="231.2">Overall Pitch</text>
<text x="103.6" y="231.2">E1</text>
<text x="127.6" y="231.2">1.60 BSC</text>
<text x="55.4" y="235.1">Contact Pad Diameter</text>
<text x="55.4" y="239">Contact Pad Spacing</text>
<text x="103.4" y="239">G1</text>
<text x="104.5" y="235.1">b</text>
<text x="115" y="235.1">0.15</text>
<text x="115" y="239">0.23</text>
<text x="130.9" y="235.1">0.16</text>
<text x="146.8" y="235.1">0.17</text>
<text x="55.4" y="242.9">Contact Pad Spacing</text>
<text x="103.4" y="242.9">G2</text>
<text x="115" y="242.9">0.18</text>
<text x="32.1" y="246.8">Notes:</text>
<text x="32.1" y="251.4">1. Dimensioning and tolerancing per ASME Y14.5M</text>
<text x="41.7" y="255.5">BSC: Basic Dimension. Theoretically exact value shown without tolerances.</text>
<text x="123.7" y="258.9">Microchip Technology Drawing C04-08009 Rev A</text>
<text x="26.6" y="268.6">© 2017 Microchip Technology Inc.</text>
</g>
<text font-size=".6" x="42.9" y="17.2">R</text>
</svg>
